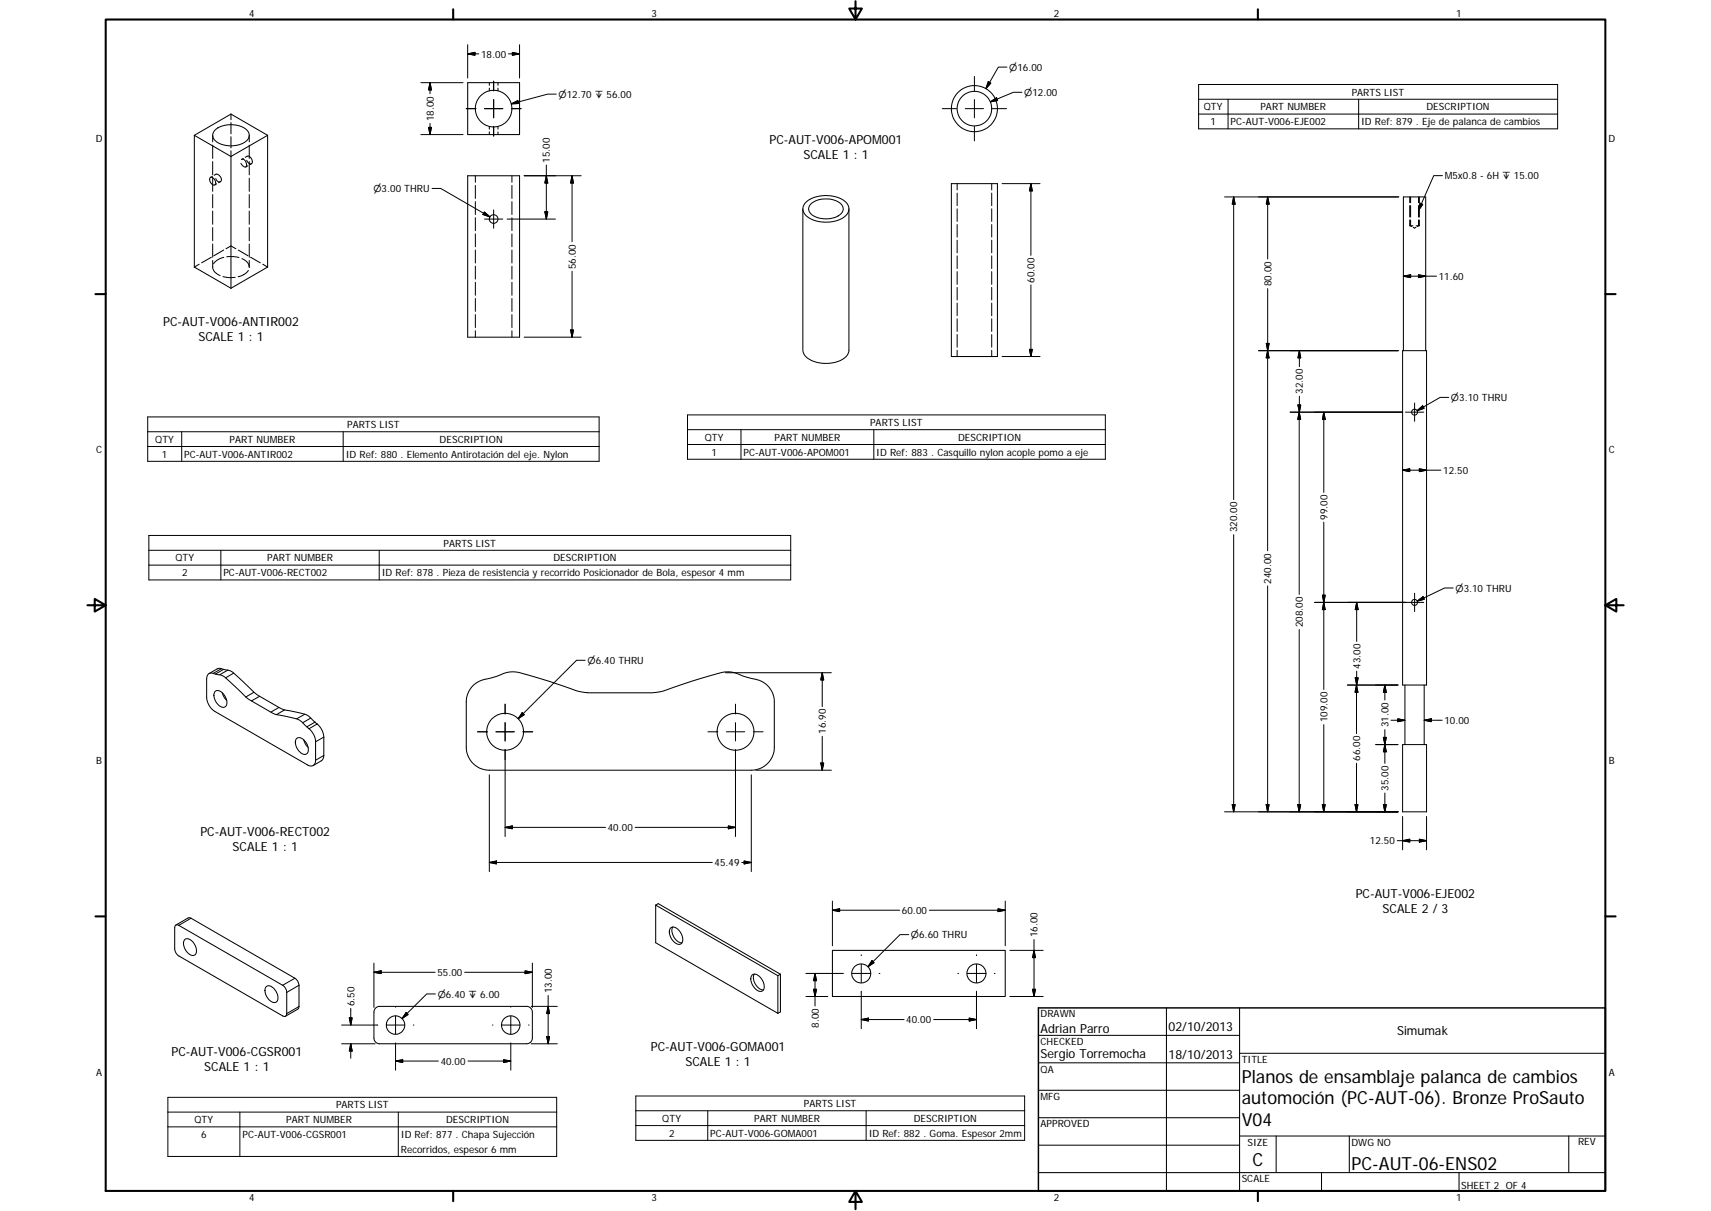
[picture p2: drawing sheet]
<svg xmlns="http://www.w3.org/2000/svg" width="594mm" height="420mm" viewBox="0 0 594 420" stroke-linecap="round" stroke-linejoin="round" font-family="sans-serif">
<g fill="none" stroke="#000" stroke-width=".36">
<path d="M80.2 39.6l12.7 7.3M80.2 39.6l-12.7 7.3M80.2 39.6v2M162.4 28.7h18v18h-18zM169.9 28.7v.9M169.9 30.6v.9M172.9 28.7v.9M172.9 30.6v.9M67.5 46.9v45.8M73.8 46.9v2.3M73.8 50.4v4.5M73.8 56.1v4.6"/>
<path d="M74.6 45.2a8.9 8.9 0 0 1 11.4 .2 2.88 2.88 0 0 1-2 4.5 8.9 8.9 0 0 1-9.7-1.6 2.33 2.33 0 0 1 .3-3.1zM80.2 42.5v3.9M80.2 47.4v3.9M80.2 52.3v47.7M83.9 55.3a1.66 1.66 0 0 1 1.5 .9 1.66 1.66 0 0 1-.1 1.8l-1-.5-.7-.8M84.5 54.9l-.6 .4M85.8 54.2a1.64 1.64 0 0 1 1.5 .9 1.64 1.64 0 0 1-.1 1.8 1.68 1.68 0 0 1-1.5-1.3M85.8 54.2l-.6 .4M86 57.6l-.6 .3M86.5 46.9v2.3M86.5 50.4v4.5M86.5 56.1v4.6"/>
<path d="M87.3 56.8l-.6 .4M92.9 46.9v45.8M92.9 46.9l-12.7 7.4-12.7-7.4M169.9 43.9v.9M169.9 45.7v1M172.9 43.9v.9M172.9 45.7v1M73.1 61.6a1.75 1.75 0 0 1 1.5 2.6 1.73 1.73 0 0 1-1.5-2.6zM73.7 61.2l-.6 .4M73.8 61.8v4.6M73.8 67.5v4.6M73.8 73.2v4.6"/>
<path d="M73.8 79v4.5M75 60.5a1.69 1.69 0 0 1 1.5 2.6 1.27 1.27 0 0 1-1.6-1.1M75 60.4l-.6 .4M75.2 63.8l-.6 .4M76.5 63.1l-.6 .3M86.5 61.8v4.6M86.5 67.5v4.6M86.5 73.2v4.6M86.5 79v4.5M162.4 61h18v56h-18zM165.1 61v2.2M165.1 64.3v4.5"/>
<path d="M165.1 70v4.4M165.1 75.5v4.5M177.8 61v2.2M177.8 64.3v4.5M177.8 70v4.4M177.8 75.5v4.5M278.8 72.5v49a5.7 5.7 0 0 0 5.2 4.3 10.3 10.3 0 0 0 10.3-2.8l.5-1.5v-49M279.8 70.2a11.4 11.4 0 0 1 14.2 .3 3.4 3.4 0 0 1-1.6 5.3 12 12 0 0 1-12.6-1 3 3 0 0 1 0-4.6zM281.6 70.7a8.5 8.5 0 0 1 10.7 .4 2.65 2.65 0 0 1-1.7 4.1 8.8 8.8 0 0 1-9.2-1.2 2.24 2.24 0 0 1 .2-3.3zM330.3 63.7h16v60h-16zM332.3 63.7v2.2M332.3 67v4.4"/>
<path d="M332.3 72.5v4.3M332.3 77.9v4.4M344.3 63.7v2.2M344.3 67v4.4M344.3 72.5v4.3M344.3 77.9v4.4M489.5 78.3h1.1M489.8 76.3v2l.4 .3M489.8 68.3v2M489.8 71.3v4M490.7 78.9l.5 .2 .4-.2M491.7 78.3h1.1"/>
<path d="M492.5 76.3v2l-.4 .3M492.5 68.3v2M492.5 71.3v4M67.5 92.7l12.7 7.3M69.2 91.7l-1.7 1M73.4 89.2l-3.4 2M73.8 84.7v4.5M73.8 90.4v2.3M73.9 92.5a3.3 3.3 0 0 0 2.5 3.1M77.4 96l2.3 .3 2-.1M77.7 86.8l-3.5 2M77.7 89.3a5.5 5.5 0 0 0-3.5 2.2"/>
<path d="M78.5 86.3l1.7-1 1.7 1M78.7 89.1l2.3-.1 2 .4M82.7 86.8l3.4 2M84 89.7a3.5 3.5 0 0 1 2.5 3.1M86.2 93.8a5.3 5.3 0 0 1-3.5 2.2M86.5 84.7v4.5M86.5 90.4v2.3M87 89.2l3.4 2M91.2 91.7l1.7 1M92.9 92.7l-12.7 7.3M165.1 81.2v4.4M165.1 86.7v4.5"/>
<path d="M165.1 92.4v4.4M165.1 97.9v4.5M177.8 81.2v4.4M177.8 86.7v4.5M177.8 92.4v4.4M177.8 97.9v4.5M332.3 83.3v4.4M332.3 88.8v4.4M332.3 94.3v4.3M332.3 99.7v4.4M344.3 83.3v4.4M344.3 88.8v4.4"/>
<path d="M344.3 94.3v4.3M344.3 99.7v4.4M165.1 103.6v4.4M165.1 109.2v4.4M165.1 114.8v2.2M177.8 103.6v4.4M177.8 109.2v4.4M177.8 114.8v2.2M332.3 105.2v4.3M332.3 110.6v4.4M332.3 116.1v4.4M344.3 105.2v4.3"/>
<path d="M344.3 110.6v4.4M344.3 116.1v4.4M332.3 121.5v2.2M344.3 121.5v2.2M487 121.7h8.3v116h-8.3zM487.3 121.7v-53.4h7.7v53.4M72.4 233.8a2.81 2.81 0 0 1 2.9 .2 4.3 4.3 0 0 1 3 1.2l7.5 7 8.2 4.9 2 .8 7 1.5a10.3 10.3 0 0 1 3.9 3.1l1.6 1.6a5.6 5.6 0 0 1 1.1 3.3v6.4a1.71 1.71 0 0 1-.8 1.8 1.71 1.71 0 0 1-2-.2l-32.2-18.6a6.4 6.4 0 0 1-2.9-4.9v-6.4l.2-1zM72.6 233.7l2.8-1.6a4.3 4.3 0 0 1 3.2 .4l1.1 .1 1.1 .7 8.3 7.7 9.2 5.2a29.5 29.5 0 0 1 8.9 2.3l2.2 2M77.6 232.2l-2.8 1.7M79.1 232.5l-2.8 1.6M164.2 238a10.2 10.2 0 0 1 6.3-2.8l1-.3a17 17 0 0 1 6.4-1.8h.6a173.1 173.1 0 0 1 22.7 6.8l3.7 .5h20.9l4.6-.7a152.9 152.9 0 0 1 21.8-6.6 11.7 11.7 0 0 1 6 1.5l1 .3a15.3 15.3 0 0 1 6.9 2.6 7.9 7.9 0 0 1 2.8 6v15.7a8 8 0 0 1-8 8h-91a8 8 0 0 1-8-8v-15.7a8.1 8.1 0 0 1 2.3-5.5zM487.8 237.7v20.6"/>
<path d="M494.5 237.7v20.6M74.6 240a2.15 2.15 0 0 1 3.2 1.1 3.1 3.1 0 0 1 .3 4.2 3.6 3.6 0 0 1-3.7-3.3l-.1-1.1zM77.2 240.4l.8 1.7 .7 .9M88.2 240.2l-2.9 1.6M90.1 241.6l-2.8 1.6M96.9 245.4l-2.9 1.7M98.8 246.3l-2.8 1.6M102.9 256.3a2.15 2.15 0 0 1 3.2 1.2 3.1 3.1 0 0 1 .3 4.1 3.5 3.5 0 0 1-3.7-3.3l-.1-1.1zM105.5 256.7l.5 1.4 1 1.2M107.9 249.1l-2.8 1.7M109.4 250.5l1.9 2 .9 2 .2 7.6-.6 1.7-3 1.8M109.4 250.5l-2.9 1.7"/>
<path d="M487 258.3h8.3v23.4h-8.3zM227.7 314l42.4 24.5M227.7 314v13.1l42.4 24.5M227.7 314l.9-.5 42.4 24.5M61 321l1.1 .1 36.3 20.9a3 3 0 0 1 1.2 2.3v7.4a.86 .86 0 0 1-.5 .9 .86 .86 0 0 1-1-.1l-36-20.8a3.1 3.1 0 0 1-1.4-2.5v-7.3zM61.1 321l4.2-2.5h.8l36.3 20.9a3.1 3.1 0 0 1 1.4 2.4l-.1 8-4.6 2.8M64.2 325.9a2.99 2.99 0 0 1 3.7 2.5 1.97 1.97 0 0 1-.9 3.1 4.2 4.2 0 0 1-3-5.4zM232.9 321.9a2.62 2.62 0 0 1 3.4 1.6 2.99 2.99 0 0 1 0 4.1 4 4 0 0 1-3.9-4.3zM233.6 321.6a4.3 4.3 0 0 0 3.2 5.6M261.2 338.2a2.52 2.52 0 0 1 3.3 1.6 2.9 2.9 0 0 1 0 4.1 3.8 3.8 0 0 1-3.7-3.5l-.1-1.1zM261.9 338a4.3 4.3 0 0 0 3.1 5.5M270.1 338.5v13.1"/>
<path d="M271 338l-.9 .5M271 338v13.1l-.9 .5M289 329.7h60v16h-60zM92.3 342.5a2.13 2.13 0 0 1 3.3 1.1 3.1 3.1 0 0 1 .2 4.1 3.8 3.8 0 0 1-3.8-4.1zM130.5 349.6l1.3-.4h51a2 2 0 0 1 2 2v9a2.01 2.01 0 0 1-2 1.9h-51a1.96 1.96 0 0 1-2-1.9v-9l.2-.7zM360.5 359.2h69.9M405 349.7v63.5M430.4 349.7v63.5M360.5 368.7h69.9M360.5 378.3h69.9M430.4 365.4h127M360.5 387.8h69.9"/>
<path d="M360.5 397.3h69.9M430.4 394.1h127M443.1 394.1v12.7M468.5 394.1v12.7M544.7 394.1v12.7M360.5 406.8h196.9M458.8 406.8v6.4M506.6 406.8v6.4"/>
<circle cx="171.4" cy="37.7" r="6.3"/>
<circle cx="338.3" cy="37.7" r="8"/>
<circle cx="338.3" cy="37.7" r="6"/>
<circle cx="171.4" cy="76" r="1.5"/>
<circle cx="491.1" cy="143" r="1.03"/>
<circle cx="491.1" cy="209" r="1.03"/>
<circle cx="175.4" cy="253.9" r="6.4"/>
<circle cx="255.4" cy="253.9" r="6.4"/>
<circle cx="299" cy="337.7" r="3.3"/>
<circle cx="339" cy="337.7" r="3.3"/>
<circle cx="137.3" cy="355.7" r="3.2"/>
<circle cx="177.3" cy="355.7" r="3.2"/>
</g>
<g fill="none" stroke="#000" stroke-width=".35">
<path d="M162.4 15.5v11.6M162.4 18.7l2.5-.5v1zM162.4 18.7h3.8M176.5 18.7h3.9M177.9 18.2l2.5 .5-2.5 .5zM180.4 15.5v11.6M146.1 28.7h14.7M149.3 28.7v3.8M149.3 28.7l.5 2.5h-1zM161.9 37.7h3.3M168.2 37.7h6.4M171.4 28.2v3.3"/>
<path d="M171.4 34.5v6.4M177.5 36l2.3-1.1 .3 1zM177.6 37.7h3.3M193.1 32.7h-2.9l-12.7 3.3M327.1 37.7h5.1M335.1 37.7h6.4M338.3 26.5v5M338.3 34.5v6.4M343.1 28.3l.9 .6-1.7 1.9zM343.9 35.3l2.1-1.4 .4 1zM344.5 37.7h5M349.6 23.3h-3l-4.3 7.5"/>
<path d="M354.8 32h-3l-7.9 3.3M416.2 29.3h124.6v15.4h-124.6zM416.2 34.4h124.6M416.2 39.6h124.6M426.4 34.4v10.3M471.7 34.4v10.3M146.1 46.7h14.7M148.8 44.2h1l-.5 2.5zM149.3 42.8v3.9M171.4 43.9v3.3M189.7 57.2v18.8M338.3 43.9v5"/>
<path d="M150 65.4h3l17.1 9.8M168.2 73.6l1.9 1.6-2.4-.8zM168.2 76h6.4M171.4 72.8v6.4M176.1 76h16.8M189.2 73.5h1l-.5 2.5zM189.7 61l.5 2.5h-1zM198.6 61v22.8M198.6 61l.5 2.5h-1zM201.8 61h-19.8M347.9 63.7h13.2M357.9 63.7v24.9"/>
<path d="M357.9 63.7l.5 2.5h-1zM425.2 68.3h60.5M428.3 68.3l.6 2.5h-1.1zM428.3 68.3v105M440.2 68.3l.5 2.5h-1zM440.2 68.3v21.6M489.5 68.3v2M489.5 71.3v4M489.5 76.3v2M492.8 68.3v2M492.8 71.3v4M492.8 76.3v2"/>
<path d="M493.1 70.5l.9 .4-1.5 2.1zM500.8 60.9h-3l-5.3 12.1M198.6 94.1v22.9M357.9 98.9v24.8M487.3 95.8l2.5-.5v1zM487.3 95.8h11.5M492.5 95.3l2.5 .5-2.5 .5zM182 117h19.8M198.1 114.5h1l-.5 2.5zM439.7 119.1h1l-.5 2.6zM440.2 100.1v21.6M347.9 123.7h13.2"/>
<path d="M357.4 121.2h1l-.5 2.5zM437 121.7h48.7M440.1 121.7v69.4M440.1 121.7l.5 2.5h-1zM451.2 121.7v5.5M451.2 121.7l.4 2.5h-.9zM451.2 137.5v5.5M491.2 139.8v6.4M503 137.9h-3l-7.9 4.6M51.3 144.7h156.7v15.4h-156.7zM51.3 149.8h156.7M51.3 154.9h156.7"/>
<path d="M63.1 149.8v10.3M119.2 149.8v10.3M238.7 144h145.1v15.3h-145.1zM238.7 149.1h145.1M238.7 154.2h145.1M257.3 149.1v10.2M303.4 149.1v10.2M447.9 143h39M450.7 140.5h.9l-.4 2.5zM451.1 143v63.2M451.1 143l.5 2.5h-1zM459.6 143v27.9"/>
<path d="M459.6 143l.5 2.5h-.9zM488 143h6.3M492.1 142.5l1.9-1.7 .5 .9zM487 163.1l2.5-.5v1zM492.8 162.6l2.5 .5-2.5 .5zM500.3 163.1h-13.3M51.7 185.8h222.8v15.4h-222.8zM51.7 190.9h222.8M51.7 196.1h222.8M76.7 190.9v10.3M131.7 190.9v10.3M428.3 185.5v96.2"/>
<path d="M459.6 181.1v58.1M440.1 203.3v78.4M451.1 218.4v63.3M456.5 209h37.8M459.2 206.5h.9l-.5 2.5zM459.6 209l.5 2.5h-1zM471.1 209v13.6M471.1 209l.5 2.5h-1.1zM491.2 205.8v6.4M492.1 208.6l2-1.6 .4 .9zM504.6 204h-3l-9.5 4.6M76.9 232l-2.9 1.6"/>
<path d="M81.1 233.5l-2.8 1.7M203.2 229.1h-3l-20.3 20.3M251.9 233.4h36.8M285.5 233.4v11.8M285.5 233.4l.5 2.5h-1zM467.8 237.7h17.6M470.5 235.2h1.1l-.5 2.5zM471 237.7v16.8M471 237.7l.5 2.5h-1zM471.1 232.9v4.8M480.8 237.7v5.2M480.8 237.7l.5 2.5h-1z"/>
<path d="M105.8 247.8l-2.8 1.6M110.1 251.2l-2.8 1.6M112.4 255.7l-2.8 1.7M165.8 253.9h3.4M172.2 253.9h6.4M175.4 244.3v3.4M175.4 250.7v6.4M181.3 247.2l.7 .7-2.1 1.5zM181.6 253.9h3.4M245.8 253.9h3.4M252.2 253.9h6.3M255.4 244.3v3.4"/>
<path d="M255.4 250.7v6.4M261.5 253.9h3.5M285.5 255.5v11.7M459.6 251.4v30.3M477.7 258.3h7.7M480.3 255.8h1l-.5 2.5zM480.8 258.3l.5 2.5h-1zM480.8 253.2v11.7M483 249.9h4.8M485.3 249.4l2.5 .5-2.5 .5zM494.5 249.9l2.5-.5v1zM494.5 249.9h6.3"/>
<path d="M112.4 262.1l-2.8 1.7M169.9 268.8v33.6M175.4 260.1v30.1M255.4 260.1v30.1M260.9 268.8v33.6M262.5 267.2h26.2M285 264.7h1l-.5 2.5zM427.8 279.2h1.1l-.6 2.5zM439.6 279.2h1l-.5 2.5zM450.6 279.2h1l-.5 2.5zM459.1 279.2h1l-.5 2.5zM470.5 279.2h1l-.5 2.5z"/>
<path d="M471 264.8v16.9M480.3 279.2h1l-.5 2.5zM480.8 275.1v6.6M169.9 299.2l2.5-.5v1zM169.9 299.2h77.4M175.4 287.1l2.5-.5v.9zM175.4 287.1h34.8M220.5 287.1h34.9M252.9 286.6l2.5 .5-2.5 .4zM257.5 299.2h3.4M258.4 298.7l2.5 .5-2.5 .5zM425.2 281.7h60.2"/>
<path d="M485.1 291.7h10.2M487 291.7l2.5-.5v1zM487 283.3v11.6M492.8 291.2l2.5 .5-2.5 .5zM495.3 283.3v11.6M66.3 318.6l-4.2 2.5M289 312.6v15.5M289 315.8l2.5-.5v1zM289 315.8h23.4M322.7 315.8h26.3M346.5 315.3l2.5 .5-2.5 .5zM349 312.6v15.5"/>
<path d="M102.4 339.4l-4.3 2.4M129.8 334.2v15.3M129.8 337.3l2.5-.5v1zM129.8 337.3h21.3M161.3 337.3h23.5M182.3 336.8l2.5 .5-2.5 .5zM184.8 334.2v15.3M283 337.7l.5 2.6h-1zM283 337.7v11.3M292.9 337.7h-13.1M295.9 337.7h6.3M299 331.3v.3"/>
<path d="M299 334.6v6.3M302.8 333.3l.7 .7-2.1 1.4zM305.2 337.7h.3M315.5 324.3h-3l-11.1 11.1M332.6 337.7h.3M335.9 337.7h6.3M339 331.3v.3M339 334.6v6.3M345.2 337.7h.3M350.6 329.7h11.6M359 326v19.7M359 329.7l.5 2.6h-1z"/>
<path d="M103.8 349.2l-4.2 2.5M103.8 341.8l-4.2 2.5M118.6 355.6h12.6M121.3 353.1h1l-.5 2.5zM121.8 349.8v5.8M134.2 355.6h6.3M137.3 349.3v.2M137.3 352.5v6.3M141 351.3l.7 .7-2.1 1.4zM143.5 355.6h.2M151.2 344.8h-3l-8.6 8.6M171 355.6h.2"/>
<path d="M174.2 355.6h6.3M177.3 349.3v.2M177.3 352.5v6.3M183.5 355.6h.2M184.4 349.2h9.1M189.8 359.7h1l-.5 2.4zM190.3 345.4v16.7M190.3 349.2l.5 2.5h-1zM279.8 345.7h7.6M282.5 343.2h1l-.5 2.5zM299 343.9v13M299 353.7l2.5-.5v1z"/>
<path d="M299 353.7h14.9M324.2 353.7h14.8M336.5 353.2l2.5 .5-2.5 .5zM339 343.9v13M350.6 345.7h11.6M358.5 343.2h1l-.5 2.5zM118.6 362.1h11.6M121.8 362.1v5.1M121.8 362.1l.5 2.6h-1zM137.3 368.1l2.5-.4v.9zM137.3 368.1h14.9M137.3 361.8v9.5"/>
<path d="M174.8 367.7l2.5 .4-2.5 .5zM177.3 368.1h-14.8M177.3 361.8v9.5M184.4 362.1h9.1M58.3 380.7h135v20.5h-135zM58.3 385.8h135M58.3 391h135M83.3 385.8v15.4M138.3 385.8v15.4M220.8 385.4h135M220.8 390.5h135M220.8 380.3h135v15.3h-135z"/>
<path d="M245.7 385.4v10.2M300.7 385.4v10.2"/>
</g>
<g fill="none" stroke="#000" stroke-width=".71">
<path d="M36.7 6.8h520.7v406.4h-520.7zM157.3 3.2v3.6M297 .4v6.4l-2.2-3.8h4.5l-2.3 3.8M436.7 3.2v3.6M33.1 102h3.6M557.4 102h3.6M30.3 210h6.4l-3.8-2.2v4.4l3.8-2.2M557.4 210l3.8 2.2v-4.4l-3.8 2.2h6.3M33.1 317.9h3.6M557.4 317.9h3.6M157.3 413.2v3.6M297 413.2l2.3 3.8h-4.5l2.2-3.8v6.3"/>
<path d="M436.7 413.2v3.6"/>
</g>
<path d="M360.5 349.7h196.9v63.5h-196.9z" fill="none" stroke="#000" stroke-width=".51"/>
<g fill="#000" stroke="#000" stroke-width=".35">
<path d="M162.4 18.7l2.5-.5v1zM177.9 18.2l2.5 .5-2.5 .5zM149.3 28.7l.5 2.5h-1zM177.5 36l2.3-1.1 .3 1zM343.1 28.3l.9 .6-1.7 1.9zM343.9 35.3l2.1-1.4 .4 1zM148.8 44.2h1l-.5 2.5zM168.2 73.6l1.9 1.6-2.4-.8zM189.2 73.5h1l-.5 2.5zM189.7 61l.5 2.5h-1zM198.6 61l.5 2.5h-1zM357.9 63.7l.5 2.5h-1z"/>
<path d="M428.3 68.3l.6 2.5h-1.1zM440.2 68.3l.5 2.5h-1zM493.1 70.5l.9 .4-1.5 2.1zM487.3 95.8l2.5-.5v1zM492.5 95.3l2.5 .5-2.5 .5zM198.1 114.5h1l-.5 2.5zM439.7 119.1h1l-.5 2.6zM357.4 121.2h1l-.5 2.5zM440.1 121.7l.5 2.5h-1zM451.2 121.7l.4 2.5h-.9zM450.7 140.5h.9l-.4 2.5zM451.1 143l.5 2.5h-1z"/>
<path d="M459.6 143l.5 2.5h-.9zM492.1 142.5l1.9-1.7 .5 .9zM487 163.1l2.5-.5v1zM492.8 162.6l2.5 .5-2.5 .5zM459.2 206.5h.9l-.5 2.5zM459.6 209l.5 2.5h-1zM471.1 209l.5 2.5h-1.1zM492.1 208.6l2-1.6 .4 .9zM285.5 233.4l.5 2.5h-1zM470.5 235.2h1.1l-.5 2.5zM181.3 247.2l.7 .7-2.1 1.5zM471 237.7l.5 2.5h-1z"/>
<path d="M480.3 255.8h1l-.5 2.5zM480.8 237.7l.5 2.5h-1zM485.3 249.4l2.5 .5-2.5 .5zM494.5 249.9l2.5-.5v1zM285 264.7h1l-.5 2.5zM427.8 279.2h1.1l-.6 2.5zM439.6 279.2h1l-.5 2.5zM450.6 279.2h1l-.5 2.5zM459.1 279.2h1l-.5 2.5zM470.5 279.2h1l-.5 2.5zM480.3 279.2h1l-.5 2.5zM480.8 258.3l.5 2.5h-1z"/>
<path d="M169.9 299.2l2.5-.5v1zM175.4 287.1l2.5-.5v.9zM252.9 286.6l2.5 .5-2.5 .4zM258.4 298.7l2.5 .5-2.5 .5zM487 291.7l2.5-.5v1zM492.8 291.2l2.5 .5-2.5 .5zM289 315.8l2.5-.5v1zM346.5 315.3l2.5 .5-2.5 .5zM129.8 337.3l2.5-.5v1zM182.3 336.8l2.5 .5-2.5 .5zM302.8 333.3l.7 .7-2.1 1.4zM359 329.7l.5 2.6h-1z"/>
<path d="M121.3 353.1h1l-.5 2.5zM141 351.3l.7 .7-2.1 1.4zM189.8 359.7h1l-.5 2.4zM190.3 349.2l.5 2.5h-1zM282.5 343.2h1l-.5 2.5zM283 337.7l.5 2.6h-1zM299 353.7l2.5-.5v1zM336.5 353.2l2.5 .5-2.5 .5zM358.5 343.2h1l-.5 2.5zM121.8 362.1l.5 2.6h-1zM137.3 368.1l2.5-.4v.9zM174.8 367.7l2.5 .4-2.5 .5z"/>
</g>
<g font-size="6.3">
<text x="431.1" y="375.7">Planos de ensamblaje palanca de cambios</text>
<text x="431.1" y="383.2">automoción (PC-AUT-06). Bronze ProSauto</text>
<text x="431.1" y="390.7">V04</text>
<text x="434.8" y="404.7">C</text>
<text x="469.2" y="406">PC-AUT-06-ENS02</text>
</g>
<g font-size="4.4">
<text x="267.2" y="50">PC-AUT-V006-APOM001</text>
<text x="278.9" y="55.3">SCALE 1 : 1</text>
<text x="56.6" y="113">PC-AUT-V006-ANTIR002</text>
<text x="68.9" y="118.2">SCALE 1 : 1</text>
<text x="69.6" y="290.2">PC-AUT-V006-RECT002</text>
<text x="80.7" y="295.4">SCALE 1 : 1</text>
<text x="470.7" y="311.5">PC-AUT-V006-EJE002</text>
<text x="480" y="316.8">SCALE 2 / 3</text>
<text x="361.3" y="358.4">Adrian Parro</text>
<text x="405.8" y="357.8">02/10/2013</text>
<text x="485.1" y="359.2">Simumak</text>
<text x="226" y="364.6">PC-AUT-V006-GOMA001</text>
<text x="59.5" y="366.3">PC-AUT-V006-CGSR001</text>
<text x="70.9" y="371.5">SCALE 1 : 1</text>
<text x="238" y="369.8">SCALE 1 : 1</text>
<text x="361.3" y="367.1">Sergio Torremocha</text>
<text x="405.8" y="367.3">18/10/2013</text>
</g>
<g font-size="3.5">
<text x="86.6" y="5.8">4</text>
<text x="226.3" y="5.8">3</text>
<text x="365.9" y="5.8">2</text>
<text x="505.6" y="5.8">1</text>
<text x="167.1" y="20">18.00</text>
<text x="469.3" y="33.2">PARTS LIST</text>
<text x="418" y="38.3">QTY</text>
<text x="437.6" y="38.3">PART NUMBER</text>
<text x="495.3" y="38.3">DESCRIPTION</text>
<text x="150.6" y="42" transform="rotate(-90 150.6 42)">18.00</text>
<text x="420.3" y="43.4">1</text>
<text x="427.3" y="43.5">PC-AUT-V006-EJE002</text>
<text x="472.6" y="43.5">ID Ref: 879 . Eje de palanca de cambios</text>
<text x="33.2" y="49.4">D</text>
<text x="558.5" y="49.4">D</text>
<text x="191" y="56.5" transform="rotate(-90 191 56.5)">15.00</text>
<text x="501.6" y="62.2">M5x0.8 - 6H ↧ 15.00</text>
<text x="199.9" y="93.3" transform="rotate(-90 199.9 93.3)">56.00</text>
<text x="359.2" y="98.1" transform="rotate(-90 359.2 98.1)">60.00</text>
<text x="441.4" y="99.3" transform="rotate(-90 441.4 99.3)">80.00</text>
<text x="499.6" y="97.1">11.60</text>
<text x="452.4" y="136.7" transform="rotate(-90 452.4 136.7)">32.00</text>
<text x="120.5" y="148.5">PARTS LIST</text>
<text x="302.1" y="147.8">PARTS LIST</text>
<text x="53.9" y="153.6">QTY</text>
<text x="79.7" y="153.6">PART NUMBER</text>
<text x="152.6" y="153.6">DESCRIPTION</text>
<text x="244.7" y="153">QTY</text>
<text x="268.9" y="152.9">PART NUMBER</text>
<text x="332.6" y="153">DESCRIPTION</text>
<text x="33.4" y="157.3">C</text>
<text x="56.2" y="158.8">1</text>
<text x="64" y="158.8">PC-AUT-V006-ANTIR002</text>
<text x="120.1" y="158.9">ID Ref: 880 . Elemento Antirotación del eje. Nylon</text>
<text x="247.1" y="158.1">1</text>
<text x="258.2" y="158.1">PC-AUT-V006-APOM001</text>
<text x="304.3" y="158.1">ID Ref: 883 . Casquillo nylon acople pomo a eje</text>
<text x="558.6" y="157.3">C</text>
<text x="501.1" y="164.4">12.50</text>
<text x="429.6" y="184.7" transform="rotate(-90 429.6 184.7)">320.00</text>
<text x="460.9" y="180.3" transform="rotate(-90 460.9 180.3)">99.00</text>
<text x="154" y="189.7">PARTS LIST</text>
<text x="60.9" y="194.8">QTY</text>
<text x="92.8" y="194.8">PART NUMBER</text>
<text x="192.1" y="194.8">DESCRIPTION</text>
<text x="63.2" y="199.9">2</text>
<text x="77.6" y="199.9">PC-AUT-V006-RECT002</text>
<text x="132.6" y="200">ID Ref: 878 . Pieza de resistencia y recorrido Posicionador de Bola, espesor 4 mm</text>
<text x="441.4" y="202.5" transform="rotate(-90 441.4 202.5)">240.00</text>
<text x="452.4" y="217.6" transform="rotate(-90 452.4 217.6)">208.00</text>
<text x="472.3" y="232.1" transform="rotate(-90 472.3 232.1)">43.00</text>
<text x="460.9" y="250.6" transform="rotate(-90 460.9 250.6)">109.00</text>
<text x="501.5" y="251.1">10.00</text>
<text x="286.8" y="254.7" transform="rotate(-90 286.8 254.7)">16.90</text>
<text x="482.1" y="252.3" transform="rotate(-90 482.1 252.3)">31.00</text>
<text x="472.2" y="264" transform="rotate(-90 472.2 264)">66.00</text>
<text x="33.4" y="265.2">B</text>
<text x="558.6" y="265.2">B</text>
<text x="482.1" y="274.3" transform="rotate(-90 482.1 274.3)">35.00</text>
<text x="211" y="288.3">40.00</text>
<text x="475.6" y="292.9">12.50</text>
<text x="248.1" y="300.5">45.49</text>
<text x="313.2" y="317.1">60.00</text>
<text x="360.3" y="325.2" transform="rotate(-90 360.3 325.2)">16.00</text>
<text x="151.9" y="338.6">55.00</text>
<text x="191.6" y="344.6" transform="rotate(-90 191.6 344.6)">13.00</text>
<text x="123.1" y="349" transform="rotate(-90 123.1 349)">6.50</text>
<text x="361.3" y="353">DRAWN</text>
<text x="284.3" y="356.6" transform="rotate(-90 284.3 356.6)">8.00</text>
<text x="314.7" y="355">40.00</text>
<text x="361.3" y="362.5">CHECKED</text>
<text x="153" y="369.4">40.00</text>
<text x="431.1" y="368.7">TITLE</text>
<text x="33.4" y="373.2">A</text>
<text x="361.3" y="372.1">QA</text>
<text x="558.6" y="373.2">A</text>
<text x="361.3" y="381.6">MFG</text>
<text x="67.5" y="389.7">QTY</text>
<text x="99.4" y="389.7">PART NUMBER</text>
<text x="116.7" y="384.6">PARTS LIST</text>
<text x="154.9" y="389.7">DESCRIPTION</text>
<text x="230" y="389.3">QTY</text>
<text x="261.8" y="389.2">PART NUMBER</text>
<text x="279.1" y="384.1">PARTS LIST</text>
<text x="317.3" y="389.3">DESCRIPTION</text>
<text x="69.8" y="394.8">6</text>
<text x="84.2" y="394.8">PC-AUT-V006-CGSR001</text>
<text x="139.2" y="395">ID Ref: 877 . Chapa Sujección</text>
<text x="232.3" y="394.4">2</text>
<text x="246.6" y="394.4">PC-AUT-V006-GOMA001</text>
<text x="301.6" y="394.4">ID Ref: 882 . Goma. Espesor 2mm</text>
<text x="361.3" y="391.2">APPROVED</text>
<text x="139.2" y="400.1">Recorridos, espesor 6 mm</text>
<text x="433.2" y="397.5">SIZE</text>
<text x="469.2" y="397.5">DWG NO</text>
<text x="547.9" y="397.4">REV</text>
<text x="431.1" y="410.2">SCALE</text>
<text x="507.3" y="412.4">SHEET 2 OF 4</text>
<text x="86.6" y="416.7">4</text>
<text x="226.3" y="416.7">3</text>
<text x="365.9" y="416.7">2</text>
<text x="505.6" y="416.7">1</text>
</g>
<g font-size="3.3">
<text x="350.4" y="24.5">⌀16.00</text>
<text x="194" y="33.9">⌀12.70 ↧ 56.00</text>
<text x="355.6" y="33.3">⌀12.00</text>
<text x="129.7" y="66.7">⌀3.00 THRU</text>
<text x="503.8" y="139.1">⌀3.10 THRU</text>
<text x="505.3" y="205.3">⌀3.10 THRU</text>
<text x="204" y="230.3">⌀6.40 THRU</text>
<text x="316.3" y="325.5">⌀6.60 THRU</text>
<text x="152" y="346.1">⌀6.40 ↧ 6.00</text>
</g>
</svg>
